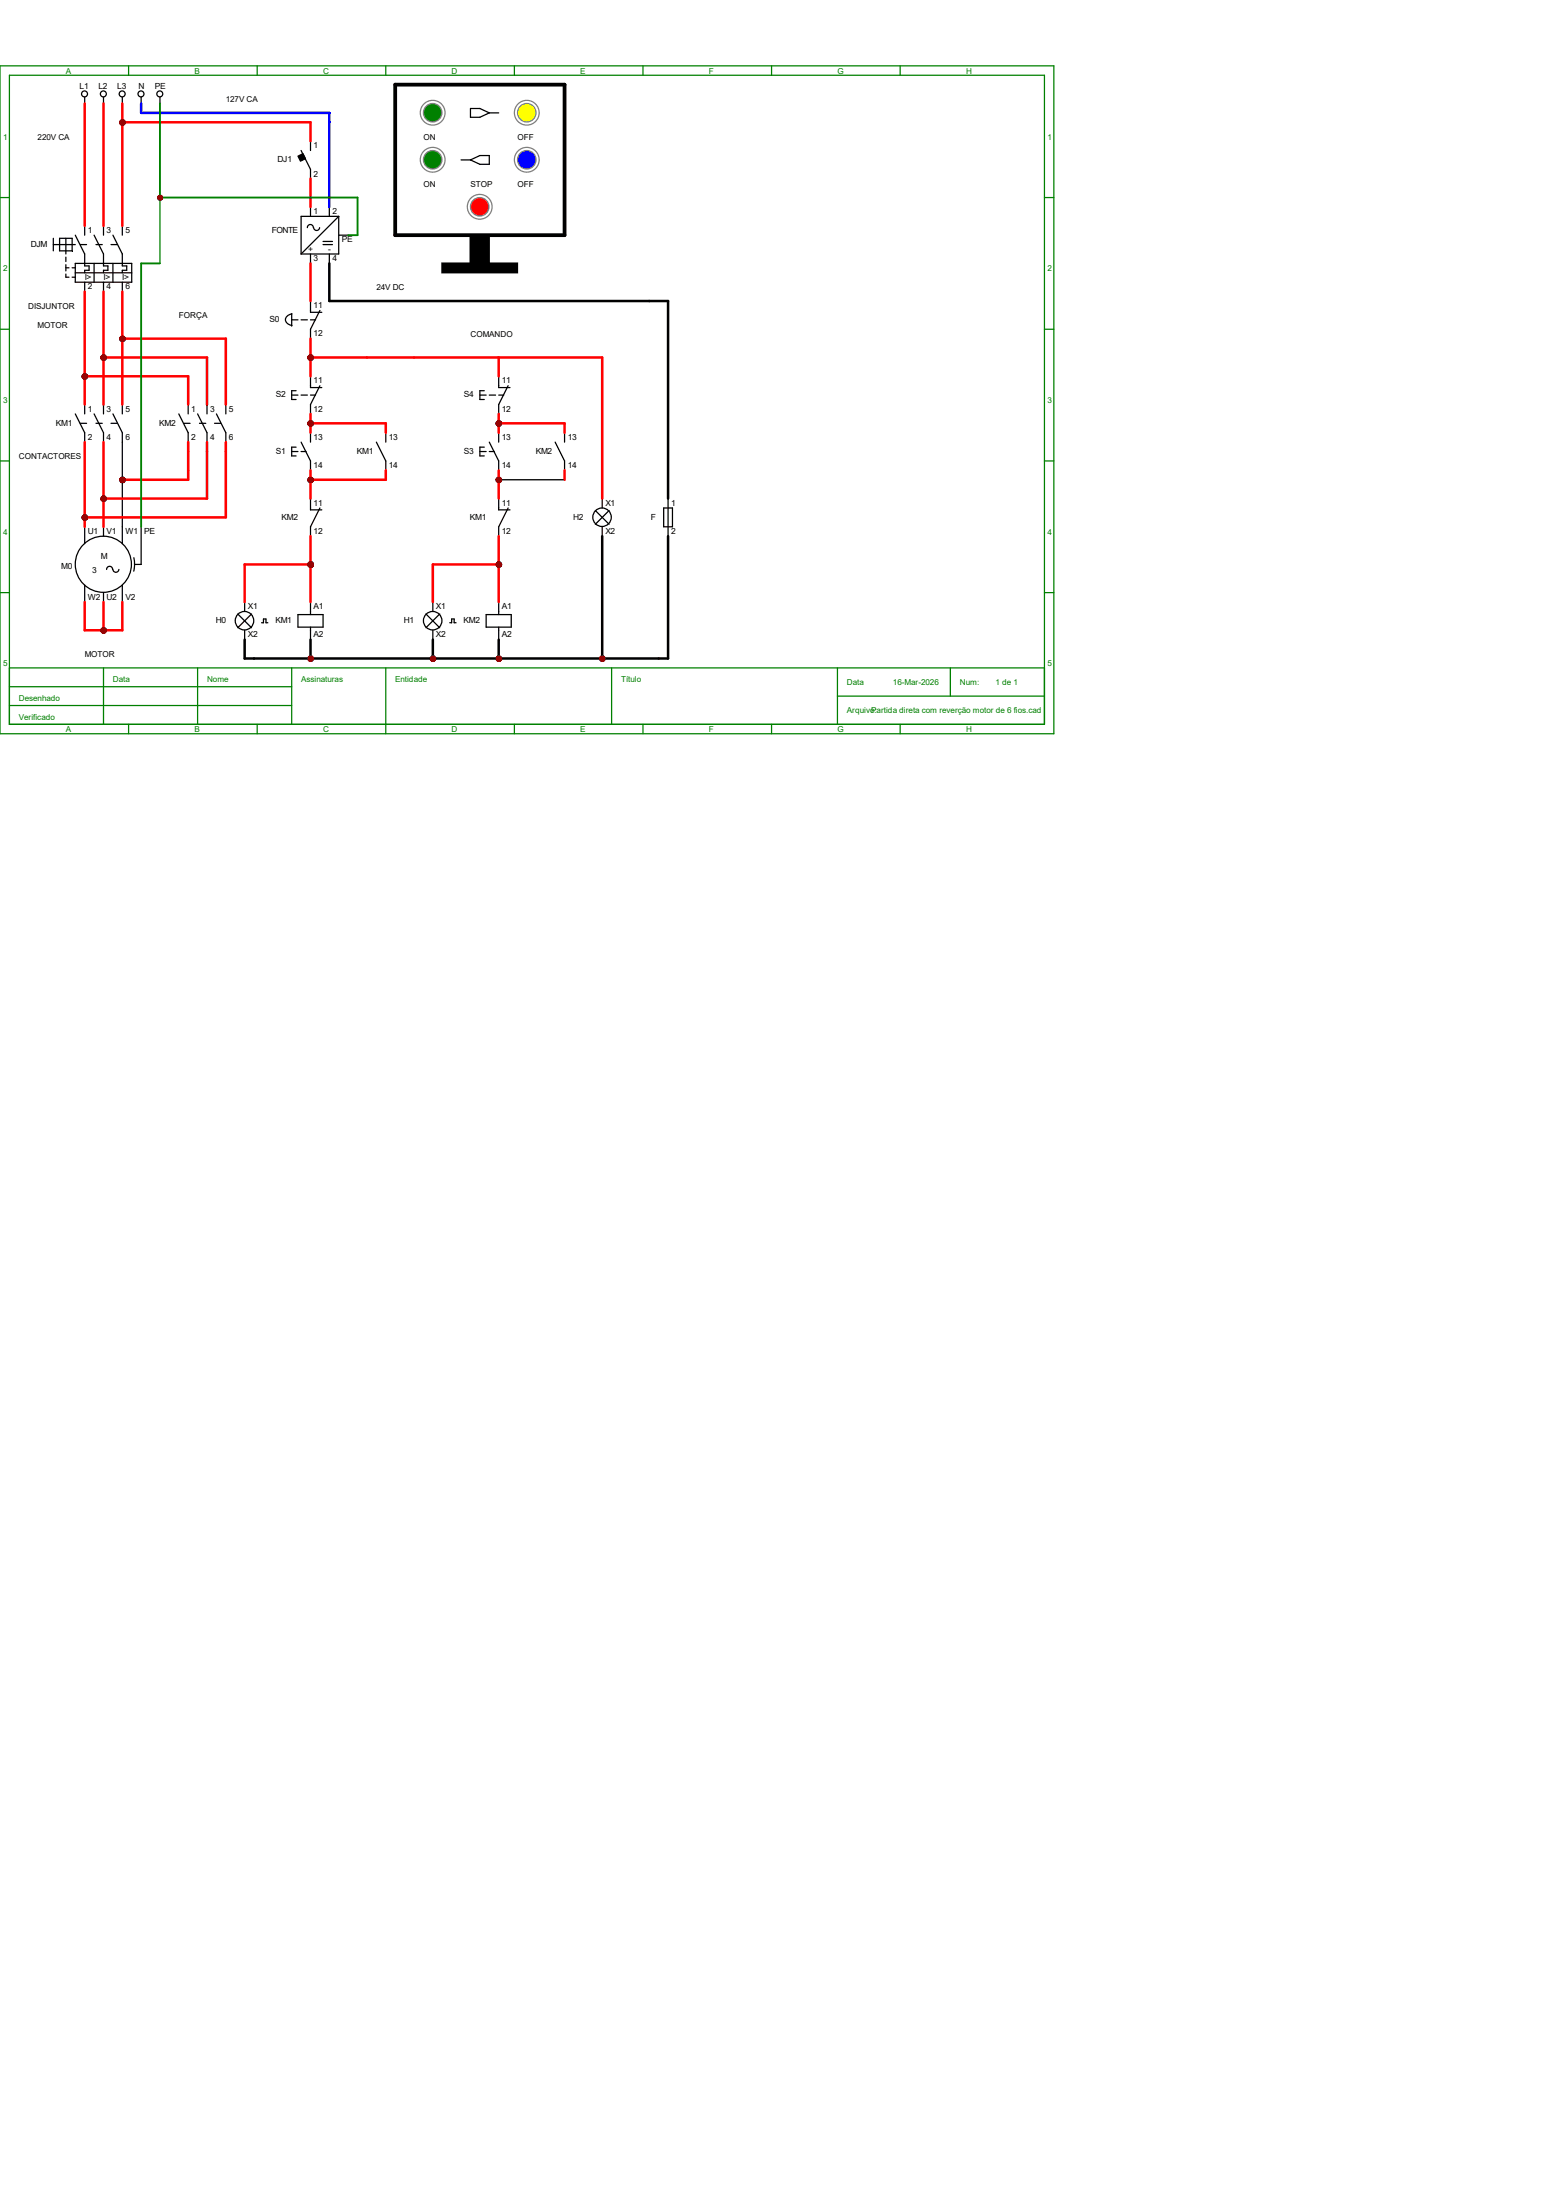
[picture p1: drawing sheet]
<svg xmlns="http://www.w3.org/2000/svg" width="210mm" height="297mm" viewBox="0 0 210 297" stroke-linecap="round" stroke-linejoin="round" font-family="sans-serif">
<g fill="none" stroke="#008000" stroke-width=".17">
<path d="M0 8.9h142.2v90.2h-142.2zM1.3 10.2h139.7v87.6h-139.7zM17.4 8.9v1.3M34.7 8.9v1.3M52.1 8.9v1.3M69.4 8.9v1.3M86.8 8.9v1.3M104.1 8.9v1.3M121.5 8.9v1.3M0 26.7h1.3M141 26.7h1.2M0 44.4h1.3"/>
<path d="M141 44.4h1.2M0 62.2h1.3M141 62.2h1.2M0 80h1.3M1.3 90.2h139.7M1.3 92.7h38.1M1.3 95.2h38.1M14 90.2v7.6M17.4 97.8v1.3M26.7 90.2v7.6M34.7 97.8v1.3M39.4 90.2v7.6"/>
<path d="M52.1 90.2v8.9M69.4 97.8v1.3M82.5 90.2v7.6M86.8 97.8v1.3M104.1 97.8v1.3M113 94h28M113 90.2v7.6M121.5 97.8v1.3M128.3 90.2v3.8M141 80h1.2"/>
</g>
<g fill="none" stroke="#000" stroke-width=".17">
<path d="M7.2 32.2v1.7M7.2 33h3M8 32.2h1.7v1.7h-1.7zM8.9 32.2v2.1M8.9 34.7v.6M8.9 35.7v.9M8.9 37v.4h.4M8.9 36.2h.4M9.7 36.2h.5M9.7 37.4h.5M10.2 31.7l1.2 2.6v1.6h.6v.6h-.6v.3M10.2 35.6h7.6v2.5h-7.6z"/>
<path d="M10.2 36.8h7.6M10.8 33h.9M11.4 30.5v1.2M11.4 38.1v1.3M12.7 31.7l1.3 2.6v1.6h.6v.6h-.6v.3M12.7 35.6v2.5M13 33h.8M14 30.5v1.2M14 38.1v1.3M15 33h.8M15.2 31.7l1.3 2.6v1.6h.6v.6h-.6v.3M15.2 35.6v2.5"/>
<path d="M16.5 30.5v1.2M16.5 38.1v1.3M10.2 55.9l1.2 2.5v1.3M10.8 57.1h.9M11.4 54.6v1.3M12.7 55.9l1.3 2.5v1.3M13 57.1h.8M14 54.6v1.3M15 57.1h.8M15.2 55.9l1.3 2.5v1.3M16.5 54.6v1.3M24.1 55.9l1.3 2.5v1.3"/>
<path d="M24.8 57.1h.9M25.4 54.6v1.3M26.7 55.9l1.2 2.5v1.3M26.9 57.1h.9M27.9 54.6v1.3M29 57.1h.8M29.2 55.9l1.3 2.5v1.3M30.5 54.6v1.3"/>
</g>
<g fill="#f00" stroke="#800000" stroke-width=".17">
<circle cx="11.5" cy="50.8" r=".28"/>
<circle cx="14" cy="48.3" r=".28"/>
<circle cx="16.5" cy="45.7" r=".28"/>
</g>
<g fill="none" stroke="#000" stroke-width=".17">
<path d="M41.9 27.9v1.3M41.9 34.3v1.3M42.3 30.7a.4 .4 0 0 0-.4-.4 .4 .4 0 0 0-.4 .4M43.1 30.7a.4 .4 0 0 1-.4 .4 .4 .4 0 0 1-.4-.4M43.6 32.6h1.3M43.6 33h1.3M44.4 27.9v1.3M44.4 34.3v1.3M45.7 31.7h1.3M45.7 29.2h-5.1v5.1M45.7 29.2v5.1h-5.1M45.7 29.2l-5.1 5.1"/>
<path d="M39.4 43.2h.8M39.4 42.3v1.7M39.4 53.3h.8M39.4 42.4a.85 .85 0 0 0-.8 1l.4 .4 .4 .1M40 52.7h-.6v1.2h.6M40.6 59.7l1.3 2.5v1.3M40.6 43.2h.9M40.6 53.3h.9M41.9 40.6v1.6h1.5M41.9 50.8v1.5h1.5M41.9 58.4v1.3M41.9 43.2h.7"/>
<path d="M41.9 53.3h.7M43.2 41.9l-1.3 2.5v1.3M43.2 52.1l-1.3 2.5v1.3M50.8 59.7l1.3 2.5v1.3M52.1 58.4v1.3M39.4 61h.8M40 60.4h-.6v1.2h.6M40.6 61h.7M40.2 83h3.4v1.7h-3.4zM41.9 81.3v1.7M41.9 84.7v1.7"/>
</g>
<g fill="#f00" stroke="#800000" stroke-width=".17">
<circle cx="41.9" cy="76.2" r=".28"/>
<circle cx="41.9" cy="48.3" r=".28"/>
</g>
<g fill="none" stroke="#000" stroke-width=".17">
<path d="M64.8 53.3h.8M65.4 52.7h-.6v1.2h.6M66 59.7l1.3 2.5v1.3M66 53.3h.9M67.3 50.8v1.5h1.5M67.3 58.4v1.3M67.3 53.3h.7M68.6 52.1l-1.3 2.5v1.3M74.9 59.7l1.3 2.5v1.3M76.2 58.4v1.3M64.8 61h.8M65.4 60.4h-.6v1.2h.6"/>
<path d="M66 61h.7M65.6 83h3.4v1.7h-3.4zM67.3 81.3v1.7M67.3 84.7v1.7"/>
</g>
<g fill="#f00" stroke="#800000" stroke-width=".17">
<circle cx="58.4" cy="88.9" r=".28"/>
<circle cx="67.3" cy="88.9" r=".28"/>
<circle cx="41.9" cy="88.9" r=".28"/>
<circle cx="67.3" cy="76.2" r=".28"/>
</g>
<g fill="none" stroke="#000" stroke-width=".17">
<path d="M11.4 13.1v.9M14 13.1v.9M16.5 13.1v.9M19 13.1v.9M21.6 13.1v.9M41.9 19v1.3M40.6 20.3l1.3 2.6v1.2M89.6 68.6h1.2v2.5h-1.2zM90.2 67.3v5.1"/>
<circle cx="11.4" cy="12.7" r=".4"/>
<circle cx="13.9" cy="12.7" r=".4"/>
<circle cx="16.5" cy="12.7" r=".4"/>
<circle cx="19" cy="12.7" r=".4"/>
<circle cx="21.6" cy="12.7" r=".4"/>
</g>
<path d="M40.2 21.1l.7-.4 .3 .7-.6 .4z" fill-rule="evenodd" fill="#000" stroke="#000" stroke-width=".17"/>
<circle cx="16.5" cy="16.5" r=".28" fill="#f00" stroke="#800000" stroke-width=".17"/>
<circle cx="58.4" cy="15.2" r="1.67" fill="none" stroke="#808080" stroke-width=".17"/>
<circle cx="58.4" cy="15.2" r="1.25" fill="#008000" stroke="#808080" stroke-width=".17"/>
<circle cx="71.1" cy="15.2" r="1.67" fill="none" stroke="#808080" stroke-width=".17"/>
<circle cx="71.1" cy="15.2" r="1.25" fill="#ff0" stroke="#808080" stroke-width=".17"/>
<circle cx="58.4" cy="21.6" r="1.67" fill="none" stroke="#808080" stroke-width=".17"/>
<circle cx="58.4" cy="21.6" r="1.25" fill="#008000" stroke="#808080" stroke-width=".17"/>
<circle cx="71.1" cy="21.6" r="1.67" fill="none" stroke="#808080" stroke-width=".17"/>
<circle cx="71.1" cy="21.6" r="1.25" fill="#00f" stroke="#808080" stroke-width=".17"/>
<circle cx="64.7" cy="27.9" r="1.67" fill="none" stroke="#808080" stroke-width=".17"/>
<circle cx="64.7" cy="27.9" r="1.25" fill="#f00" stroke="#808080" stroke-width=".17"/>
<path d="M53.3 11.4h22.9v20.3h-22.9z" fill="none" stroke="#000" stroke-width=".51"/>
<g fill="#000" stroke="#000" stroke-width=".25">
<path d="M63.5 31.7h2.5v3.8h-2.5z" fill-rule="evenodd"/>
<path d="M59.7 35.6h10.1v1.2h-10.1z" fill-rule="evenodd"/>
</g>
<path d="M63.5 14.6h1.3l1.2 .6-1.2 .6h-1.3zM66 15.2h1.3M62.2 21.6h1.3M63.5 21.6l1.3-.6h1.2v1.2h-1.2z" fill="none" stroke="#000" stroke-width=".17"/>
<g fill="#f00" stroke="#800000" stroke-width=".17">
<circle cx="41.9" cy="57.2" r=".28"/>
<circle cx="41.9" cy="64.8" r=".28"/>
<circle cx="67.3" cy="57.2" r=".28"/>
<circle cx="67.3" cy="64.8" r=".28"/>
</g>
<g fill="none" stroke="#000" stroke-width=".17">
<path d="M41.9 67.3v1.5h1.5M43.2 68.6l-1.3 2.5v1.3M67.3 67.3v1.5h1.5M68.6 68.6l-1.3 2.5v1.3M32.1 82.9l1.9 1.9M33 81.3v1.2M33 85.1v1.3M34 82.9l-1.9 1.9M35.3 84.1h.3v-.5h.3v.5h.3M57.5 82.9l1.9 1.9M58.4 81.3v1.2M58.4 85.1v1.3"/>
<path d="M59.4 82.9l-1.9 1.9M60.7 84.1h.3v-.5h.3v.5h.3"/>
<circle cx="33" cy="83.8" r="1.25"/>
<circle cx="58.4" cy="83.8" r="1.25"/>
</g>
<circle cx="41.9" cy="76.2" r=".28" fill="#f00" stroke="#800000" stroke-width=".17"/>
<g fill="none" stroke="#000" stroke-width=".17">
<path d="M80.3 68.9l1.9 1.9M81.3 67.3v1.3M81.3 71.1v1.3M82.2 68.9l-1.9 1.9"/>
<circle cx="81.3" cy="69.8" r="1.25"/>
</g>
<g fill="#f00" stroke="#800000" stroke-width=".17">
<circle cx="81.3" cy="88.9" r=".28"/>
<circle cx="14" cy="85.1" r=".28"/>
<circle cx="16.5" cy="64.8" r=".28"/>
<circle cx="14" cy="67.3" r=".28"/>
<circle cx="11.5" cy="69.9" r=".28"/>
<circle cx="21.6" cy="26.7" r=".28"/>
</g>
<g fill="none" stroke="#000" stroke-width=".17">
<path d="M11.4 71.1v2.3M11.4 79v2.3M14 71.1v1.3M15.2 76.9a.4 .4 0 0 0-.4-.4 .4 .4 0 0 0-.4 .4M16 76.9a.4 .4 0 0 1-.4 .4 .4 .4 0 0 1-.4-.4M16.5 71.1v2.3M16.5 79v2.3M18.1 75.3l.1 .9-.1 .9M19 71.1v5.1h-.8M14 80v1.3"/>
<circle cx="13.9" cy="76.2" r="3.8"/>
</g>
<g fill="#f00" stroke="#800000" stroke-width=".34">
<circle cx="11.5" cy="50.8" r=".28"/>
<circle cx="14" cy="48.3" r=".28"/>
<circle cx="16.5" cy="45.7" r=".28"/>
<circle cx="41.9" cy="76.2" r=".28"/>
<circle cx="41.9" cy="48.3" r=".28"/>
<circle cx="58.4" cy="88.9" r=".28"/>
<circle cx="67.3" cy="88.9" r=".28"/>
<circle cx="41.9" cy="88.9" r=".28"/>
<circle cx="67.3" cy="76.2" r=".28"/>
<circle cx="16.5" cy="16.5" r=".28"/>
<circle cx="41.9" cy="57.2" r=".28"/>
<circle cx="41.9" cy="64.8" r=".28"/>
<circle cx="67.3" cy="57.2" r=".28"/>
<circle cx="67.3" cy="64.8" r=".28"/>
<circle cx="81.3" cy="88.9" r=".28"/>
<circle cx="14" cy="85.1" r=".28"/>
<circle cx="16.5" cy="64.8" r=".28"/>
<circle cx="14" cy="67.3" r=".28"/>
<circle cx="11.5" cy="69.9" r=".28"/>
</g>
<circle cx="21.6" cy="26.7" r=".28" fill="#f00" stroke="#800000" stroke-width=".25"/>
<g fill="none" stroke="#f00" stroke-width=".34">
<path d="M11.4 14v16.5M14 14v16.5M16.5 14v16.5M16.5 16.5h25.4v2.5M11.4 39.4v15.2M14 39.4v15.2M16.5 39.4v15.2M41.9 24.1v3.8M41.9 35.6v5M11.4 59.7v11.4M11.4 50.8h14v3.8M14 59.7v11.4"/>
<path d="M14 48.3h13.9v6.3M16.5 45.7h14v8.9M25.4 59.7v5.1h-8.9M27.9 59.7v7.6h-13.9M30.5 59.7v10.1h-19.1M41.9 48.3h39.4v19M41.9 45.7v5.1M41.9 55.9v2.5M41.9 57.1h10.2v1.3M67.3 48.3v2.5M67.3 55.9v2.5M67.3 57.1h8.9v1.3"/>
<path d="M41.9 63.5v3.8M41.9 72.4v8.9M41.9 76.2h-8.9v5.1M52.1 63.5v1.3h-10.2M67.3 63.5v3.8M67.3 72.4v8.9M67.3 76.2h-8.9v5.1M76.2 63.5v1.3M11.4 81.3v3.8h5.1v-3.8M14 81.3v3.8"/>
</g>
<g fill="#800000" stroke="#800000" stroke-width=".34">
<circle cx="11.5" cy="50.8" r=".28"/>
<circle cx="14" cy="48.3" r=".28"/>
<circle cx="16.5" cy="45.7" r=".28"/>
<circle cx="41.9" cy="76.2" r=".28"/>
<circle cx="41.9" cy="48.3" r=".28"/>
<circle cx="58.4" cy="88.9" r=".28"/>
<circle cx="67.3" cy="88.9" r=".28"/>
<circle cx="41.9" cy="88.9" r=".28"/>
<circle cx="67.3" cy="76.2" r=".28"/>
<circle cx="16.5" cy="16.5" r=".28"/>
<circle cx="41.9" cy="57.2" r=".28"/>
<circle cx="41.9" cy="64.8" r=".28"/>
<circle cx="67.3" cy="57.2" r=".28"/>
<circle cx="67.3" cy="64.8" r=".28"/>
<circle cx="81.3" cy="88.9" r=".28"/>
<circle cx="14" cy="85.1" r=".28"/>
<circle cx="16.5" cy="64.8" r=".28"/>
<circle cx="14" cy="67.3" r=".28"/>
<circle cx="11.5" cy="69.9" r=".28"/>
</g>
<path d="M21.6 14v12.7h26.7v5h-1.3M21.6 35.6h-2.6v35.5" fill="none" stroke="#008000" stroke-width=".25"/>
<path d="M44.4 35.6v5h45.8v26.7M81.3 72.4v16.5M90.2 72.4v16.5h-57.2v-2.5M41.9 86.4v2.5M58.4 86.4v2.5M67.3 86.4v2.5" fill="none" stroke="#000" stroke-width=".34"/>
<path d="M19 14v1.2h25.4v12.7" fill="none" stroke="#00f" stroke-width=".34"/>
<path d="M16.5 59.7v11.4M67.3 64.8h8.9" fill="none" stroke="#000" stroke-width=".17"/>
<path d="M21.6 26.7v8.9" fill="none" stroke="#008000" stroke-width=".17"/>
<circle cx="21.6" cy="26.7" r=".28" fill="#800000" stroke="#800000" stroke-width=".25"/>
<g font-size="1.1" fill="#008000">
<text x="8.9" y="9.9">A</text>
<text x="26.2" y="9.9">B</text>
<text x="43.6" y="9.9">C</text>
<text x="61" y="9.9">D</text>
<text x="78.3" y="9.9">E</text>
<text x="95.7" y="9.9">F</text>
<text x="113" y="9.9">G</text>
<text x="130.4" y="9.9">H</text>
<text x=".4" y="18.8">1</text>
<text x="141.4" y="18.8">1</text>
<text x=".4" y="36.6">2</text>
<text x="141.4" y="36.6">2</text>
<text x=".4" y="54.4">3</text>
<text x="141.4" y="54.4">3</text>
<text x=".4" y="72.2">4</text>
<text x="141.4" y="72.2">4</text>
<text x=".4" y="90">5</text>
<text x="141.4" y="90">5</text>
<text x="2.5" y="94.6">Desenhado</text>
<text x="15.2" y="92.1">Data</text>
<text x="27.9" y="92.1">Nome</text>
<text x="40.6" y="92.1">Assinaturas</text>
<text x="53.3" y="92.1">Entidade</text>
<text x="83.8" y="92.1">Título</text>
<text x="114.3" y="92.5">Data</text>
<text x="120.5" y="92.5">16-Mar-2026</text>
<text x="129.5" y="92.5">Num:</text>
<text x="134.4" y="92.5">1 de 1</text>
<text x="2.5" y="97.2">Verificado</text>
<text x="8.9" y="98.8">A</text>
<text x="26.2" y="98.8">B</text>
<text x="43.6" y="98.8">C</text>
<text x="61" y="98.8">D</text>
<text x="78.3" y="98.8">E</text>
<text x="95.7" y="98.8">F</text>
<text x="113" y="98.8">G</text>
<text x="114.3" y="96.3">Arquivo:</text>
<text x="117.6" y="96.3">Partida direta com reverção motor de 6 fios.cad</text>
<text x="130.4" y="98.8">H</text>
</g>
<g font-size="1.1">
<text x="10.8" y="12">L1</text>
<text x="13.3" y="12">L2</text>
<text x="15.8" y="12">L3</text>
<text x="18.7" y="12">N</text>
<text x="20.9" y="12">PE</text>
<text x="30.5" y="13.8">127V CA</text>
<text x="5.1" y="18.8">220V CA</text>
<text x="37.5" y="21.9">DJ1</text>
<text x="42.3" y="20">1</text>
<text x="42.3" y="23.8">2</text>
<text x="57.1" y="18.8">ON</text>
<text x="69.8" y="18.8">OFF</text>
<text x="42.3" y="28.9">1</text>
<text x="44.9" y="28.9">2</text>
<text x="57.1" y="25.2">ON</text>
<text x="63.5" y="25.2">STOP</text>
<text x="69.8" y="25.2">OFF</text>
<text x="4.1" y="33.3">DJM</text>
<text x="11.9" y="31.5">1</text>
<text x="14.4" y="31.5">3</text>
<text x="16.9" y="31.5">5</text>
<text x="36.7" y="31.5">FONTE</text>
<text x="41.6" y="34.1">+</text>
<text x="42.3" y="35.3">3</text>
<text x="44.3" y="34.1">-</text>
<text x="44.9" y="35.3">4</text>
<text x="46.1" y="32.7">PE</text>
<text x="3.8" y="41.7">DISJUNTOR</text>
<text x="11.4" y="37.8">I&gt;</text>
<text x="11.9" y="39.1">2</text>
<text x="14" y="37.8">I&gt;</text>
<text x="14.4" y="39.1">4</text>
<text x="16.5" y="37.8">I&gt;</text>
<text x="16.9" y="39.1">6</text>
<text x="42.3" y="41.6">11</text>
<text x="50.8" y="39.2">24V DC</text>
<text x="5.1" y="44.2">MOTOR</text>
<text x="24.1" y="43">FORÇA</text>
<text x="36.4" y="43.5">S0</text>
<text x="42.3" y="45.4">12</text>
<text x="63.5" y="45.5">COMANDO</text>
<text x="37.2" y="53.6">S2</text>
<text x="42.3" y="51.8">11</text>
<text x="62.6" y="53.6">S4</text>
<text x="67.7" y="51.8">11</text>
<text x="7.5" y="57.4">KM1</text>
<text x="11.9" y="55.6">1</text>
<text x="11.9" y="59.4">2</text>
<text x="14.4" y="55.6">3</text>
<text x="14.4" y="59.4">4</text>
<text x="16.9" y="55.6">5</text>
<text x="16.9" y="59.4">6</text>
<text x="21.5" y="57.4">KM2</text>
<text x="25.8" y="55.6">1</text>
<text x="25.8" y="59.4">2</text>
<text x="28.4" y="55.6">3</text>
<text x="28.4" y="59.4">4</text>
<text x="30.9" y="55.6">5</text>
<text x="30.9" y="59.4">6</text>
<text x="42.3" y="59.4">13</text>
<text x="42.3" y="55.6">12</text>
<text x="52.5" y="59.4">13</text>
<text x="67.7" y="59.4">13</text>
<text x="67.7" y="55.6">12</text>
<text x="76.6" y="59.4">13</text>
<text x="2.5" y="62">CONTACTORES</text>
<text x="37.2" y="61.3">S1</text>
<text x="42.3" y="63.2">14</text>
<text x="48.2" y="61.3">KM1</text>
<text x="52.5" y="63.2">14</text>
<text x="62.6" y="61.3">S3</text>
<text x="67.7" y="63.2">14</text>
<text x="72.3" y="61.3">KM2</text>
<text x="76.6" y="63.2">14</text>
<text x="38" y="70.1">KM2</text>
<text x="42.3" y="68.3">11</text>
<text x="63.4" y="70.1">KM1</text>
<text x="67.7" y="68.3">11</text>
<text x="77.4" y="70.1">H2</text>
<text x="81.7" y="68.3">X1</text>
<text x="87.8" y="70.1">F</text>
<text x="90.6" y="68.3">1</text>
<text x="8.3" y="76.8">M0</text>
<text x="11.9" y="72.1">U1</text>
<text x="12.4" y="77.3">3</text>
<text x="13.6" y="75.5">M</text>
<text x="14.4" y="72.1">V1</text>
<text x="16.9" y="72.1">W1</text>
<text x="19.5" y="72.1">PE</text>
<text x="42.3" y="72.1">12</text>
<text x="67.7" y="72.1">12</text>
<text x="81.7" y="72.1">X2</text>
<text x="90.6" y="72.1">2</text>
<text x="11.9" y="81">W2</text>
<text x="14.4" y="81">U2</text>
<text x="16.9" y="81">V2</text>
<text x="33.4" y="82.3">X1</text>
<text x="42.3" y="82.3">A1</text>
<text x="58.8" y="82.3">X1</text>
<text x="67.7" y="82.3">A1</text>
<text x="11.4" y="88.7">MOTOR</text>
<text x="29.1" y="84.1">H0</text>
<text x="33.4" y="86.1">X2</text>
<text x="37.2" y="84.1">KM1</text>
<text x="42.3" y="86.1">A2</text>
<text x="54.5" y="84.1">H1</text>
<text x="58.8" y="86.1">X2</text>
<text x="62.6" y="84.1">KM2</text>
<text x="67.7" y="86.1">A2</text>
</g>
</svg>
